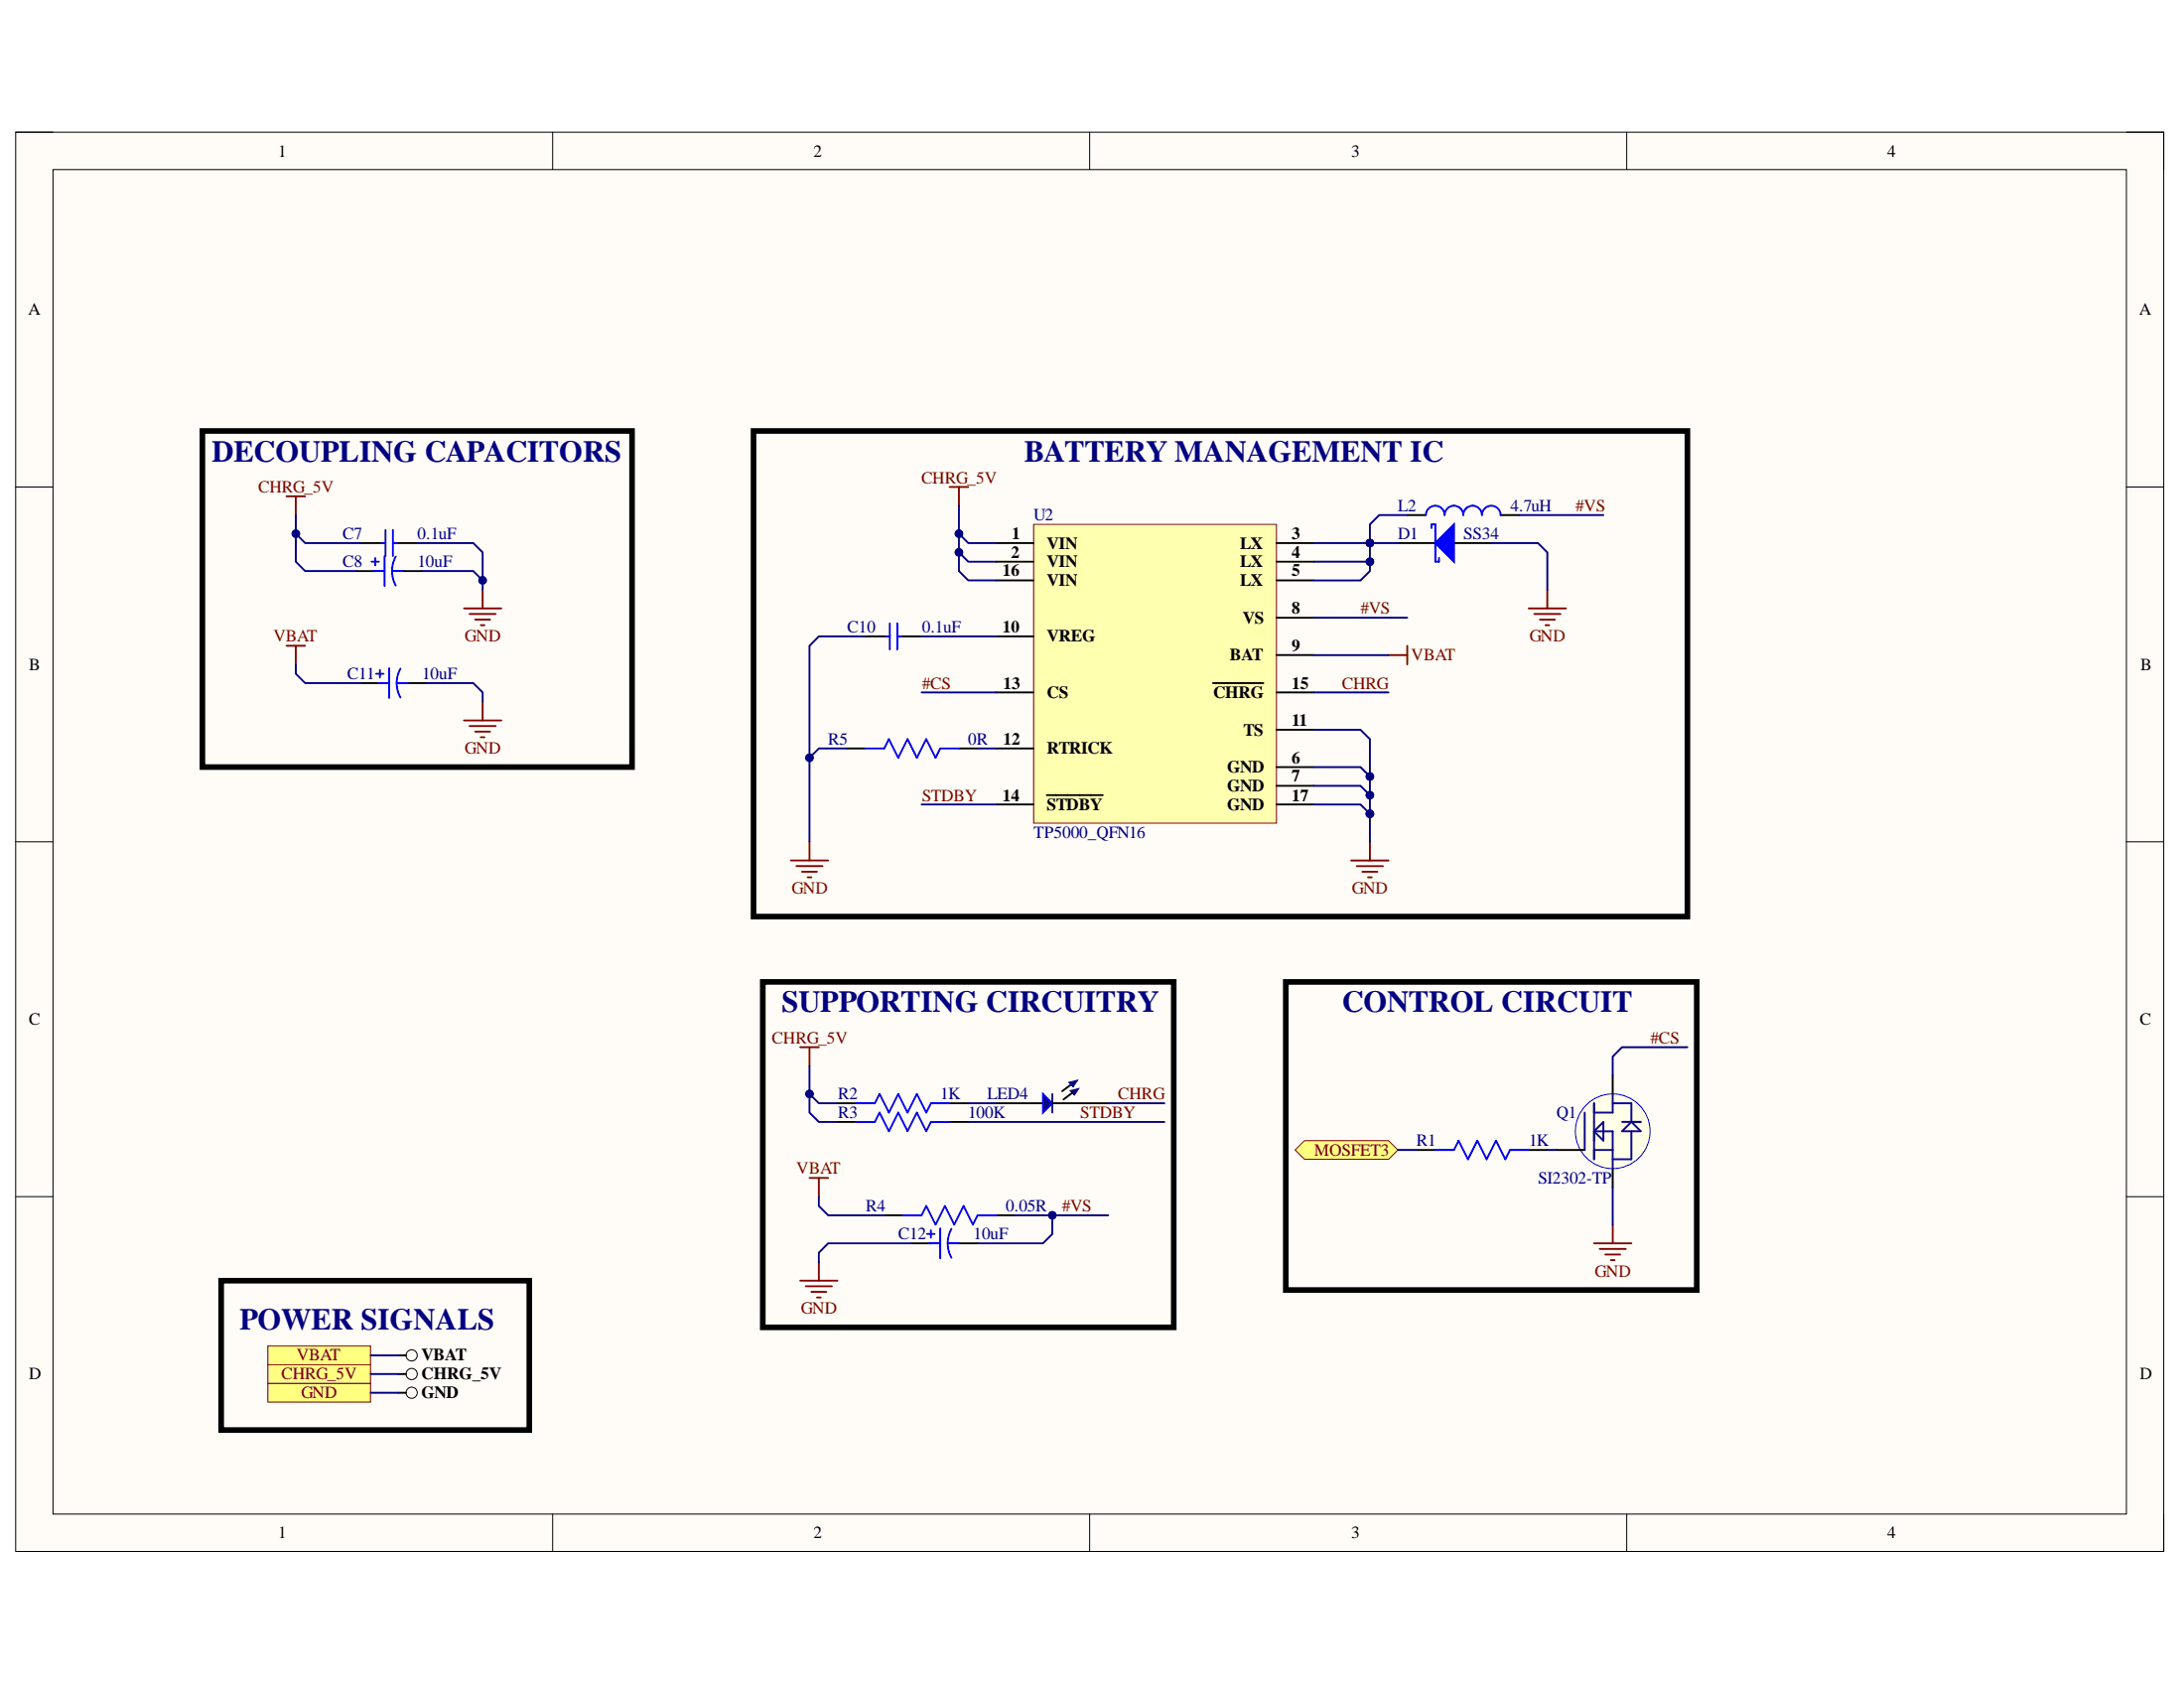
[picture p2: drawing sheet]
<svg xmlns="http://www.w3.org/2000/svg" width="279mm" height="216mm" viewBox="0 0 279 216" stroke-linecap="round" stroke-linejoin="round" font-family="sans-serif">
<path d="M2 16.9h274.8v181.5h-274.8z" fill-rule="evenodd" fill="#fffcf8"/>
<path d="M2 16.9h274.8v181.5h-274.8z" fill="none" stroke="#000" stroke-width=".13"/>
<path d="M6.8 21.7h265.2v172h-265.2z" fill-rule="evenodd" fill="#fffcf8"/>
<g fill="none" stroke="#000" stroke-width=".13">
<path d="M2 16.9h4.8M70.7 16.9v4.8M139.4 16.9v4.8M208.1 16.9v4.8M272 16.9h4.8v4.8M6.8 21.7h265.2v172h-265.2zM2 62.3h4.8M272 62.3h4.8M2 107.7h4.8M272 107.7h4.8M2 153.1h4.8M272 153.1h4.8"/>
<path d="M70.7 193.7v4.7M139.4 193.7v4.7M208.1 193.7v4.7M276.8 193.7v4.7"/>
</g>
<path d="M132.2 67.1h31.1v38.2h-31.1z" fill-rule="evenodd" fill="#ffffb0"/>
<path d="M132.2 67.1h31.1v38.2h-31.1z" fill="none" stroke="#800000" stroke-width=".13"/>
<g fill="none" stroke="#000" stroke-width=".24">
<path d="M46.2 69.5h3.1M50.3 69.5h3.1M127.5 69.5h4.7M127.5 71.8h4.7M127.5 74.2h4.7M163.3 69.5h4.8M163.3 71.8h4.8M163.3 74.2h4.8M163.3 79h4.8M127.5 81.4h4.7M127.5 95.7h4.7M127.5 88.6h4.7"/>
<path d="M155.2 87.4h6.4M163.3 98.1h4.8M163.3 83.8h4.8M163.3 93.3h4.8M163.3 88.6h4.8M127.5 102.9h4.7M133.9 101.7h7.2M163.3 100.5h4.8M163.3 102.9h4.8"/>
</g>
<path d="M36.7 63.5h2.3M37.8 63.5v2.4M59.4 77.8h4.7M60.1 78.5h3.3M60.8 79.2h1.9M61.5 80h.5M61.7 75.4v2.4M121.5 62.3h2.4M122.7 62.3v2.4" fill="none" stroke="#800000" stroke-width=".24"/>
<path d="M48.8 69.5h.5M49.3 67.8v3.3M50.3 67.8v3.3M50.3 69.5h.4" fill="none" stroke="#00f" stroke-width=".24"/>
<circle cx="206.3" cy="144.7" r="4.8" fill="#ffffe8"/>
<circle cx="206.3" cy="144.7" r="4.8" fill="none" stroke="#00f" stroke-width=".13"/>
<path d="M178.8 69.5h4.8M186 69.5h4.8M206.3 137.5v2.4M107.1 143.5h2.4M107.1 141.1h2.4M121.5 143.5h2.4M121.5 141.1h2.4M181.2 147.1h2.4M195.6 147.1h2.3M199.1 147.1h3.6M206.3 149.5v2.4" fill="none" stroke="#000" stroke-width=".24"/>
<path d="M206.3 139.9v2.4h-2.4M202.7 142.3v4.8M203.9 144.7h2.4v4.8M203.9 141.1v7.2M203.9 147.1h2.4M203.9 144.7l1.2-1.2v2.4zM206.3 141.1h2.4v2.4M207.5 144.7l1.2-1.2 1.2 1.2zM207.5 143.5h2.4M208.7 144.7v3.6h-2.4" fill="none" stroke="#0c0087" stroke-width=".24"/>
<path d="M109.5 143.5h2.4l.6-1.2 1.2 2.4 1.2-2.4 1.2 2.4 1.2-2.4 1.2 2.4 .6-1.2h2.4M109.5 141.1h2.4l.6-1.2 1.2 2.4 1.2-2.4 1.2 2.4 1.2-2.4 1.2 2.4 .6-1.2h2.4M183.6 147.1h2.4l.6-1.2 1.2 2.4 1.2-2.4 1.2 2.4 1.2-2.4 1.2 2.4 .6-1.2h2.4" fill="none" stroke="#00f" stroke-width=".24"/>
<path d="M102.4 133.9h2.4M103.6 133.9v2.4M203.9 159h4.8M204.6 159.7h3.4M206.3 156.6v2.4M205.4 160.5h1.9M206.1 161.2h.5" fill="none" stroke="#800000" stroke-width=".24"/>
<path d="M183.6 69.5l2.4-2.4v4.7z" fill="#00f"/>
<g fill="none" stroke="#00f" stroke-width=".24">
<path d="M47.5 71.8h1M47.8 73h1.4M48 71.4v.9M49.2 71.1v3.9M50.2 73l.1 1.2 .3 .7M50.2 73h1.4M50.6 71.2l-.3 .7-.1 1.1M113.8 79.7v3.4M114.8 79.7v3.4M182.4 65.9a1.2 1.2 0 0 1 1.2-1.2 1.2 1.2 0 0 1 1.2 1.2 1.19 1.19 0 0 1 1.2-1.2 1.19 1.19 0 0 1 1.2 1.2 1.19 1.19 0 0 1 1.2-1.2 1.19 1.19 0 0 1 1.2 1.2 1.19 1.19 0 0 1 1.2-1.2 1.19 1.19 0 0 1 1.2 1.2M183.1 67.5v-.4h.5v4.7h.5v-.4M183.6 69.5l2.4-2.4v4.7z"/>
<path d="M48.1 86.2h1M48.4 87.4h1.4M48.6 85.7v1M49.8 85.5v3.8M50.7 87.4l.2 1.1 .3 .7M50.7 87.4h1.5M51.2 85.5l-.3 .7-.2 1.2M110.7 95.7h2.4l.6-1.2 1.2 2.4 1.2-2.4 1.2 2.4 1.2-2.4 1.2 2.4 .6-1.2h2.4M113.4 81.4h.4M114.8 81.4h.5M115.5 155.4h2.4l.6-1.2 1.2 2.4 1.2-2.4 1.2 2.4 1.2-2.4 1.2 2.4 .6-1.2h2.4M118.6 157.8h1"/>
<path d="M118.9 159h1.4M119.1 157.3v1M120.3 157.1v3.8M121.2 159l.2 1.2 .3 .7M121.2 159h1.5M121.7 157.2l-.3 .7-.2 1.1"/>
</g>
<g fill="none" stroke="#000" stroke-width=".24">
<path d="M45.6 73h2.4M51.6 73h2.4M180 65.9h2.4M192 65.9h2.4M46.2 87.4h2.4M52.2 87.4h2.4M108.3 95.7h2.4M110.7 81.4h3.1M114.8 81.4h3.1M122.7 95.7h2.4M113.1 155.4h2.4M116.7 159h2.4"/>
<path d="M122.7 159h2.4M127.5 155.4h2.3"/>
</g>
<g fill="none" stroke="#800000" stroke-width=".24">
<path d="M195.6 77.8h4.7M196.3 78.5h3.3M197 79.3h1.9M197.7 80h.5M197.9 75.4v2.4M36.7 82.6h2.3M37.8 82.6v2.4M59.4 92.1h4.7M60.1 92.9h3.3M60.8 93.6h1.9M61.5 94.3h.5M61.7 89.8v2.3"/>
<path d="M177.6 83.8h2.4M180 82.6v2.4M101.2 110.1h4.7M101.9 110.8h3.3M102.6 111.5h1.9M103.3 112.2h.5M103.6 107.7v2.4M172.9 110.1h4.7M173.6 110.8h3.3M174.3 111.5h1.9M175 112.2h.5M175.3 107.7v2.4"/>
<path d="M103.6 150.7h2.3M104.8 150.7v2.4M102.4 163.8h4.7M103.1 164.5h3.3M103.8 165.2h1.9M104.5 166h.5M104.8 161.4v2.4"/>
</g>
<path d="M25.9 55.1h55v43h-55z" fill="none" stroke="#000" stroke-width=".72"/>
<path d="M34.3 176.9h13.1v2.4h-13.1z" fill-rule="evenodd" fill="#ffff80"/>
<path d="M34.3 176.9h13.1v2.4h-13.1z" fill="none" stroke="#800000" stroke-width=".13"/>
<circle cx="52.7" cy="178.1" r=".72" fill="none" stroke="#000" stroke-width=".13"/>
<path d="M127.5 141.1h5.9M137 141.1h4.8M51 178.1h.9" fill="none" stroke="#000" stroke-width=".24"/>
<path d="M96.4 55.1h119.5v62.1h-119.5zM28.3 163.8h39.4v19.1h-39.4z" fill="none" stroke="#000" stroke-width=".72"/>
<path d="M133.4 139.9l1.2 1.2-1.2 1.2z" fill="#0c0087"/>
<path d="M133.4 139.9l1.2 1.2-1.2 1.2z" fill="none" stroke="#00f" stroke-width=".24"/>
<path d="M134.6 139.9v2.4" fill="none" stroke="#11037f" stroke-width=".24"/>
<path d="M137 138.7l-1.1 .9M134.6 141.1h2.4" fill="none" stroke="#000" stroke-width=".24"/>
<path d="M136.7 138.4l1.2-.2-.6 .8z" fill-rule="evenodd" fill="#0c0087"/>
<path d="M136.7 138.4l1.2-.2-.6 .8z" fill="none" stroke="#0c0087" stroke-width=".13"/>
<path d="M136.9 139.5l1.1-.3-.5 .9z" fill-rule="evenodd" fill="#0c0087"/>
<path d="M136.9 139.5l1.1-.3-.5 .9z" fill="none" stroke="#0c0087" stroke-width=".13"/>
<path d="M137.2 139.8l-1.2 .8" fill="none" stroke="#000" stroke-width=".24"/>
<path d="M34.3 174.6h13.1v2.3h-13.1z" fill-rule="evenodd" fill="#ffff80"/>
<path d="M34.3 174.6h13.1v2.3h-13.1z" fill="none" stroke="#800000" stroke-width=".13"/>
<circle cx="52.7" cy="175.7" r=".72" fill="none" stroke="#000" stroke-width=".13"/>
<path d="M51 175.7h.9" fill="none" stroke="#000" stroke-width=".24"/>
<path d="M34.3 172.2h13.1v2.4h-13.1z" fill-rule="evenodd" fill="#ffff80"/>
<path d="M34.3 172.2h13.1v2.4h-13.1z" fill="none" stroke="#800000" stroke-width=".13"/>
<circle cx="52.7" cy="173.4" r=".72" fill="none" stroke="#000" stroke-width=".13"/>
<path d="M51 173.4h.9" fill="none" stroke="#000" stroke-width=".24"/>
<path d="M97.6 125.6h52.6v44.2h-52.6zM164.5 125.6h52.6v39.4h-52.6z" fill="none" stroke="#000" stroke-width=".72"/>
<path d="M165.7 147.1l1.2-1.2h10.7l1.2 1.2-1.2 1.2h-10.7z" fill-rule="evenodd" fill="#ffff80"/>
<path d="M165.7 147.1l1.2-1.2h10.7l1.2 1.2-1.2 1.2h-10.7z" fill="none" stroke="#800000" stroke-width=".13"/>
<path d="M37.8 65.9v5.9l1.2 1.2h6.6M37.8 85v1.2l1.2 1.2h7.2M178.8 147.1h2.4" fill="none" stroke="#000080" stroke-width=".24"/>
<circle cx="37.8" cy="68.3" r=".48" fill="#000080"/>
<circle cx="37.8" cy="68.3" r=".48" fill="none" stroke="#000080" stroke-width=".13"/>
<path d="M37.8 68.3l1.2 1.2h7.2" fill="none" stroke="#000080" stroke-width=".24"/>
<circle cx="37.8" cy="68.3" r=".48" fill="#000080"/>
<circle cx="37.8" cy="68.3" r=".48" fill="none" stroke="#000080" stroke-width=".13"/>
<path d="M53.4 69.5h7.1l1.2 1.1v4.8M47.4 178.1h3.6M47.4 175.7h3.6M47.4 173.4h3.6" fill="none" stroke="#000080" stroke-width=".24"/>
<circle cx="61.7" cy="74.2" r=".48" fill="#000080"/>
<circle cx="61.7" cy="74.2" r=".48" fill="none" stroke="#000080" stroke-width=".13"/>
<path d="M54 73h6.5l1.2 1.2" fill="none" stroke="#000080" stroke-width=".24"/>
<circle cx="61.7" cy="74.2" r=".48" fill="#000080"/>
<circle cx="61.7" cy="74.2" r=".48" fill="none" stroke="#000080" stroke-width=".13"/>
<path d="M54.6 87.4h5.9l1.2 1.2v1.2M103.6 136.3v6l1.2 1.2h2.3" fill="none" stroke="#000080" stroke-width=".24"/>
<circle cx="103.6" cy="139.9" r=".48" fill="#000080"/>
<circle cx="103.6" cy="139.9" r=".48" fill="none" stroke="#000080" stroke-width=".13"/>
<path d="M103.6 139.9l1.2 1.2h2.3" fill="none" stroke="#000080" stroke-width=".24"/>
<circle cx="103.6" cy="139.9" r=".48" fill="#000080"/>
<circle cx="103.6" cy="139.9" r=".48" fill="none" stroke="#000080" stroke-width=".13"/>
<path d="M108.3 95.7h-3.5l-1.2 1.2v10.8" fill="none" stroke="#000080" stroke-width=".24"/>
<circle cx="103.6" cy="96.9" r=".48" fill="#000080"/>
<circle cx="103.6" cy="96.9" r=".48" fill="none" stroke="#000080" stroke-width=".13"/>
<path d="M110.7 81.4h-5.9l-1.2 1.2v14.3" fill="none" stroke="#000080" stroke-width=".24"/>
<circle cx="103.6" cy="96.9" r=".48" fill="#000080"/>
<circle cx="103.6" cy="96.9" r=".48" fill="none" stroke="#000080" stroke-width=".13"/>
<path d="M122.7 64.7v8.3l1.2 1.2h3.6M117.9 88.6h9.6M117.9 81.4h9.6M117.9 102.9h9.6M104.8 153.1v1.1l1.1 1.2h7.2M116.7 159h-10.8l-1.1 1.2v1.2" fill="none" stroke="#000080" stroke-width=".24"/>
<circle cx="122.7" cy="70.6" r=".48" fill="#000080"/>
<circle cx="122.7" cy="70.6" r=".48" fill="none" stroke="#000080" stroke-width=".13"/>
<circle cx="122.7" cy="68.3" r=".48" fill="#000080"/>
<circle cx="122.7" cy="68.3" r=".48" fill="none" stroke="#000080" stroke-width=".13"/>
<path d="M122.7 70.6l1.2 1.2h3.6" fill="none" stroke="#000080" stroke-width=".24"/>
<circle cx="122.7" cy="70.6" r=".48" fill="#000080"/>
<circle cx="122.7" cy="70.6" r=".48" fill="none" stroke="#000080" stroke-width=".13"/>
<path d="M122.7 68.3l1.2 1.2h3.6" fill="none" stroke="#000080" stroke-width=".24"/>
<circle cx="122.7" cy="68.3" r=".48" fill="#000080"/>
<circle cx="122.7" cy="68.3" r=".48" fill="none" stroke="#000080" stroke-width=".13"/>
<path d="M123.9 143.5h25.1M123.9 141.1h3.6M134.6 155.4v2.4l-1.2 1.2h-8.3" fill="none" stroke="#000080" stroke-width=".24"/>
<circle cx="134.6" cy="155.4" r=".48" fill="#000080"/>
<circle cx="134.6" cy="155.4" r=".48" fill="none" stroke="#000080" stroke-width=".13"/>
<path d="M125.1 95.7h2.4M129.8 155.4h12" fill="none" stroke="#000080" stroke-width=".24"/>
<circle cx="134.6" cy="155.4" r=".48" fill="#000080"/>
<circle cx="134.6" cy="155.4" r=".48" fill="none" stroke="#000080" stroke-width=".13"/>
<path d="M168.1 102.9h6l1.2 1.2M141.8 141.1h7.2" fill="none" stroke="#000080" stroke-width=".24"/>
<circle cx="175.2" cy="104.1" r=".48" fill="#000080"/>
<circle cx="175.2" cy="104.1" r=".48" fill="none" stroke="#000080" stroke-width=".13"/>
<path d="M168.1 100.5h6l1.2 1.2" fill="none" stroke="#000080" stroke-width=".24"/>
<circle cx="175.2" cy="101.7" r=".48" fill="#000080"/>
<circle cx="175.2" cy="101.7" r=".48" fill="none" stroke="#000080" stroke-width=".13"/>
<path d="M168.1 98.1h6l1.2 1.2v4.8" fill="none" stroke="#000080" stroke-width=".24"/>
<circle cx="175.2" cy="99.3" r=".48" fill="#000080"/>
<circle cx="175.2" cy="99.3" r=".48" fill="none" stroke="#000080" stroke-width=".13"/>
<circle cx="175.2" cy="101.7" r=".48" fill="#000080"/>
<circle cx="175.2" cy="101.7" r=".48" fill="none" stroke="#000080" stroke-width=".13"/>
<circle cx="175.2" cy="104.1" r=".48" fill="#000080"/>
<circle cx="175.2" cy="104.1" r=".48" fill="none" stroke="#000080" stroke-width=".13"/>
<path d="M168.1 93.3h6l1.2 1.2v4.8" fill="none" stroke="#000080" stroke-width=".24"/>
<circle cx="175.2" cy="99.3" r=".48" fill="#000080"/>
<circle cx="175.2" cy="99.3" r=".48" fill="none" stroke="#000080" stroke-width=".13"/>
<path d="M168.1 79h11.9M178.8 69.5h-3.5v3.5l-1.2 1.2h-6M168.1 88.6h9.5M168.1 83.8h9.5" fill="none" stroke="#000080" stroke-width=".24"/>
<circle cx="175.2" cy="71.8" r=".48" fill="#000080"/>
<circle cx="175.2" cy="71.8" r=".48" fill="none" stroke="#000080" stroke-width=".13"/>
<circle cx="175.2" cy="69.5" r=".48" fill="#000080"/>
<circle cx="175.2" cy="69.5" r=".48" fill="none" stroke="#000080" stroke-width=".13"/>
<path d="M168.1 71.8h7.2" fill="none" stroke="#000080" stroke-width=".24"/>
<circle cx="175.2" cy="71.8" r=".48" fill="#000080"/>
<circle cx="175.2" cy="71.8" r=".48" fill="none" stroke="#000080" stroke-width=".13"/>
<path d="M168.1 69.5h7.2" fill="none" stroke="#000080" stroke-width=".24"/>
<circle cx="175.2" cy="69.5" r=".48" fill="#000080"/>
<circle cx="175.2" cy="69.5" r=".48" fill="none" stroke="#000080" stroke-width=".13"/>
<path d="M180 65.9h-3.6l-1.1 1.2v2.4" fill="none" stroke="#000080" stroke-width=".24"/>
<circle cx="175.2" cy="69.5" r=".48" fill="#000080"/>
<circle cx="175.2" cy="69.5" r=".48" fill="none" stroke="#000080" stroke-width=".13"/>
<path d="M190.8 69.5h6l1.1 1.1v4.8M194.4 65.9h10.7M175.3 104.1v3.6M215.9 133.9h-8.4l-1.2 1.2v2.4M197.9 147.1h1.2" fill="none" stroke="#000080" stroke-width=".24"/>
<circle cx="175.2" cy="104.1" r=".48" fill="#000080"/>
<circle cx="175.2" cy="104.1" r=".48" fill="none" stroke="#000080" stroke-width=".13"/>
<path d="M206.3 151.9v4.7" fill="none" stroke="#000080" stroke-width=".24"/>
<g font-size="3.9" fill="#000080">
<text x="27.1" y="59">DECOUPLING CAPACITORS</text>
<text x="131" y="59">BATTERY MANAGEMENT IC</text>
<text x="100" y="129.5">SUPPORTING CIRCUITRY</text>
<text x="171.7" y="129.5">CONTROL CIRCUIT</text>
<text x="30.7" y="170.1">POWER SIGNALS</text>
</g>
<g font-size="2.2">
<text x="35.6" y="20">1</text>
<text x="104.1" y="20">2</text>
<text x="172.9" y="20">3</text>
<text x="241.5" y="20">4</text>
<text x="3.6" y="40.3">A</text>
<text x="273.6" y="40.3">A</text>
<text x="129.3" y="71.4">2</text>
<text x="129.4" y="69">1</text>
<text x="133.9" y="70.2">VIN</text>
<text x="158.7" y="70.2">LX</text>
<text x="165.3" y="69">3</text>
<text x="165.3" y="71.4">4</text>
<text x="128.2" y="73.7">16</text>
<text x="133.9" y="72.5">VIN</text>
<text x="133.9" y="74.9">VIN</text>
<text x="158.7" y="72.5">LX</text>
<text x="158.7" y="74.9">LX</text>
<text x="165.3" y="73.7">5</text>
<text x="128.2" y="80.9">10</text>
<text x="133.9" y="82.1">VREG</text>
<text x="159" y="79.7">VS</text>
<text x="165.3" y="78.5">8</text>
<text x="165.3" y="83.3">9</text>
<text x="3.7" y="85.7">B</text>
<text x="128.3" y="88.1">13</text>
<text x="133.9" y="89.3">CS</text>
<text x="155.2" y="89.3">CHRG</text>
<text x="157.3" y="84.4">BAT</text>
<text x="165.3" y="88.1">15</text>
<text x="273.8" y="85.7">B</text>
<text x="128.3" y="95.3">12</text>
<text x="159.1" y="94.1">TS</text>
<text x="165.3" y="92.8">11</text>
<text x="133.9" y="96.4">RTRICK</text>
<text x="157" y="98.8">GND</text>
<text x="157" y="101.2">GND</text>
<text x="165.3" y="97.6">6</text>
<text x="165.3" y="100">7</text>
<text x="128.2" y="102.4">14</text>
<text x="133.9" y="103.6">STDBY</text>
<text x="157" y="103.6">GND</text>
<text x="165.3" y="102.4">17</text>
<text x="3.7" y="131.1">C</text>
<text x="273.7" y="131.1">C</text>
<text x="3.7" y="176.4">D</text>
<text x="53.9" y="178.9">GND</text>
<text x="53.9" y="176.4">CHRG_5V</text>
<text x="53.9" y="174">VBAT</text>
<text x="273.7" y="176.4">D</text>
<text x="35.6" y="196.8">1</text>
<text x="104.1" y="196.8">2</text>
<text x="172.9" y="196.8">3</text>
<text x="241.5" y="196.8">4</text>
</g>
<g font-size="2.2" fill="#800000">
<text x="33" y="63">CHRG_5V</text>
<text x="117.9" y="61.8">CHRG_5V</text>
<text x="201.6" y="65.4">#VS</text>
<text x="35" y="82.1">VBAT</text>
<text x="59.5" y="82.1">GND</text>
<text x="174" y="78.5">#VS</text>
<text x="195.7" y="82.1">GND</text>
<text x="117.9" y="88.1">#CS</text>
<text x="171.7" y="88.1">CHRG</text>
<text x="180.5" y="84.4">VBAT</text>
<text x="59.5" y="96.4">GND</text>
<text x="117.9" y="102.4">STDBY</text>
<text x="101.3" y="114.3">GND</text>
<text x="172.9" y="114.3">GND</text>
<text x="98.8" y="133.4">CHRG_5V</text>
<text x="211.1" y="133.4">#CS</text>
<text x="138.2" y="143">STDBY</text>
<text x="143" y="140.6">CHRG</text>
<text x="168.1" y="147.8">MOSFET3</text>
<text x="101.9" y="150.1">VBAT</text>
<text x="135.9" y="155">#VS</text>
<text x="204" y="163.3">GND</text>
<text x="102.5" y="168">GND</text>
<text x="36" y="176.4">CHRG_5V</text>
<text x="37.9" y="174">VBAT</text>
<text x="38.5" y="178.9">GND</text>
</g>
<g font-size="2.2" fill="#000080">
<text x="178.9" y="65.4">L2</text>
<text x="193.2" y="65.4">4.7uH</text>
<text x="43.8" y="69">C7</text>
<text x="53.4" y="69">0.1uF</text>
<text x="132.2" y="66.5">U2</text>
<text x="178.9" y="69">D1</text>
<text x="187.2" y="69">SS34</text>
<text x="43.8" y="72.5">C8</text>
<text x="53.4" y="72.5">10uF</text>
<text x="108.4" y="80.9">C10</text>
<text x="117.9" y="80.9">0.1uF</text>
<text x="44.4" y="86.9">C11</text>
<text x="54" y="86.9">10uF</text>
<text x="105.9" y="95.3">R5</text>
<text x="123.9" y="95.3">0R</text>
<text x="132.2" y="107.2">TP5000_QFN16</text>
<text x="107.2" y="143">R3</text>
<text x="107.2" y="140.6">R2</text>
<text x="120.3" y="140.6">1K</text>
<text x="123.9" y="143">100K</text>
<text x="126.3" y="140.6">LED4</text>
<text x="199.1" y="143">Q1</text>
<text x="181.2" y="146.6">R1</text>
<text x="195.6" y="146.6">1K</text>
<text x="110.8" y="155">R4</text>
<text x="128.7" y="155">0.05R</text>
<text x="196.8" y="151.3">SI2302-TP</text>
<text x="114.9" y="158.5">C12</text>
<text x="124.5" y="158.5">10uF</text>
</g>
</svg>
